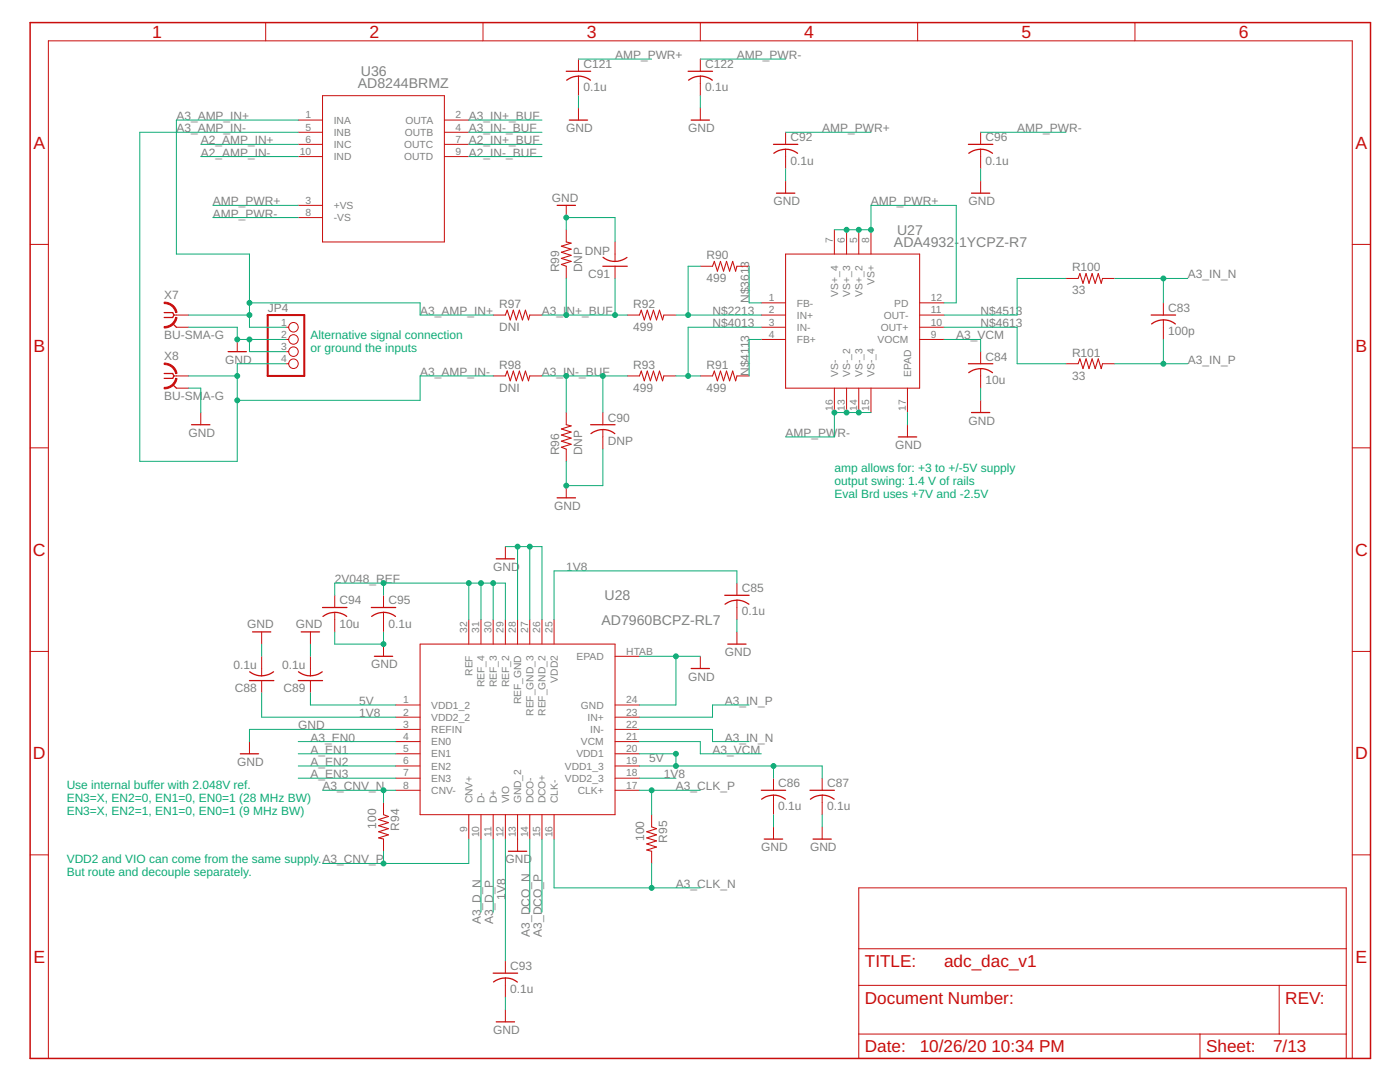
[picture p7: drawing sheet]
<svg xmlns="http://www.w3.org/2000/svg" width="279mm" height="216mm" viewBox="0 0 279 216" stroke-linecap="round" stroke-linejoin="round" font-family="sans-serif">
<g fill="none" stroke="#c90d0c" stroke-width=".2">
<path d="M53 4.5v3.6M64.4 19.1h24.3v29.2h-24.3zM96.4 4.5v3.6M115.4 11.8v2.4M115.4 15.2v3.9M139.8 4.5v3.6M139.8 11.8v2.4M139.8 15.2v3.9M183.1 4.5v3.6M226.5 4.5v3.6M59.5 24h4.9M59.5 26.4h4.9"/>
<path d="M59.5 28.8h4.9M59.5 31.2h4.9M88.7 24h4.9M88.7 26.4h4.9M88.7 28.8h4.9M88.7 31.2h4.9M115.4 21.5v2.5M139.8 21.5v2.5M156.8 26.4v2.4M156.8 29.8v3.9M156.8 36.1v2.4M195.7 26.4v2.4"/>
<path d="M195.7 29.8v3.9M195.7 36.1v2.4M6 48.8h3.7M59.5 41h4.9M59.5 43.4h4.9M113 41v2.4M113 45.8v2.5M113 53.1v2.5M122.7 48.3v3.9M122.7 53.1v2.5M139.8 53.1h2.4M147.1 53.1h2.4"/>
<path d="M156.8 50.7h26.7v26.7h-26.7zM166.5 45.8v4.9M169 45.8v4.9M171.4 45.8v4.9M173.8 45.8v4.9M212.7 55.6h2.5M220 55.6h2.5M269.9 48.8h3.6M34.7 62.9h2.9M34.7 75h2.9M35.2 65.3h2.4M35.2 77.4h2.4"/>
<path d="M47.3 67.7v2.5M57.1 65.3h.5M57.1 67.7h.5M57.1 72.6h.5M57.1 70.2h.5M98.4 62.9h2.5M98.4 75h2.5M105.7 62.9h2.5M105.7 75h2.5M125.2 62.9h2.4M125.2 75h2.4M132.5 62.9h2.4"/>
<path d="M132.5 75h2.4M139.8 75h2.4M147.1 75h2.4M151.9 60.4h4.9M151.9 62.9h4.9M151.9 65.3h4.9M151.9 67.7h4.9M166.5 77.4v4.9M169 77.4v4.9M171.4 77.4v4.9M173.8 77.4v4.9M181.1 77.4v4.9"/>
<path d="M183.5 60.4h4.9M183.5 62.9h4.9M183.5 65.3h4.9M183.5 67.7h4.9M195.7 70.2v2.4M195.7 73.6v3.8M195.7 79.9v2.4M212.7 72.6h2.5M220 72.6h2.5M232.2 60.4v2.5M232.2 63.8v3.9M6 89.4h3.7"/>
<path d="M40.1 82.3v2.5M113 82.3v2.5M113 89.6v2.5M113 96.9v2.4M120.3 82.3v2.5M120.3 85.7v3.9M181.1 84.8v2.4M269.9 89.4h3.6M66.8 118.8v2.4M76.5 118.8v2.4M100.9 109.1v2.4M147.1 116.4v2.4"/>
<path d="M147.1 119.8v3.9M6 130h3.7M52.2 126.1v2.4M52.2 131v3.9M52.2 135.8v2.4M62 126.1v2.4M62 131v3.9M62 135.8v2.4M66.8 122.2v3.9M76.5 122.2v3.9M76.5 128.5v2.5M83.8 128.5h38.9v34.1h-38.9z"/>
<path d="M93.6 123.7v4.8M96 123.7v4.8M98.4 123.7v4.8M100.9 123.7v4.8M103.3 123.7v4.8M105.7 123.7v4.8M108.2 123.7v4.8M110.6 123.7v4.8M122.7 131h4.9M139.8 131v2.4M147.1 126.1v2.4M269.9 130h3.6"/>
<path d="M49.8 148v2.4M79 140.7h4.8M79 143.1h4.8M79 145.5h4.8M79 148h4.8M79 150.4h4.8M79 152.8h4.8M79 155.3h4.8M79 157.7h4.8M122.7 140.7h4.9M122.7 143.1h4.9M122.7 145.5h4.9"/>
<path d="M122.7 148h4.9M122.7 150.4h4.9M122.7 152.8h4.9M122.7 155.3h4.9M122.7 157.7h4.9M154.4 155.3v2.4M154.4 158.7v3.9M164.1 155.3v2.4M164.1 158.7v3.9M6 170.6h3.7M76.5 160.1v2.5M76.5 167.4v2.5"/>
<path d="M93.6 162.6v4.8M96 162.6v4.8M98.4 162.6v4.8M100.9 162.6v4.8M103.3 162.6v7.3M105.7 162.6v4.8M108.2 162.6v4.8M110.6 162.6v4.8M130 162.6v2.4M130 169.9v2.4M154.4 165v2.4M164.1 165v2.4"/>
<path d="M171.4 177.2h97.3v34h-97.3zM269.9 170.6h3.6M100.9 191.7v2.5M100.9 195.2v3.9M171.4 196.6h97.3M171.4 189.3h97.3M255.3 196.6v9.7M9.7 211.2v-203.1h260.2v203.1M100.9 201.5v2.4M171.4 206.3h97.3M239.5 206.3v4.9"/>
<circle cx="58.6" cy="70.2" r=".95"/>
<circle cx="58.6" cy="67.7" r=".95"/>
<circle cx="58.6" cy="65.3" r=".95"/>
<circle cx="58.6" cy="72.6" r=".95"/>
</g>
<g fill="none" stroke="#c90d0c" stroke-width=".25">
<path d="M113 14.2h4.9M115.4 15.2l1.1 .1 1.3 .7M115.4 15.2l-1 .1-1.3 .7M137.3 14.2h4.9M139.8 15.2l1 .1 1.4 .7M139.8 15.2l-1 .1-1.4 .7M113.6 24h3.7M137.9 24h3.7M154.4 28.8h4.8M154.4 30.6a3.9 3.9 0 0 1 4.8 0M155 38.5h3.6M193.3 28.8h4.8"/>
<path d="M193.3 30.6a3.9 3.9 0 0 1 4.8 0M193.9 38.5h3.6M111.2 41h3.7M120.3 53.1h4.9M120.4 51.4l1.3 .6 1 .2M125.1 51.4l-1.4 .6-1 .2M32.8 62.4h1.7l.2 .5-.2 .5h-1.7M32.8 74.5h1.7l.2 .5-.2 .5h-1.7M34.5 64.6l.7 .7M34.5 76.7l.7 .7M45.5 70.2h3.7M193.3 72.6h4.8"/>
<path d="M193.3 74.4a3.9 3.9 0 0 1 4.8 0M229.7 62.9h4.9M232.2 63.8l1 .1 1.4 .7M232.2 63.8l-1 .2-1.4 .6M38.2 84.8h3.7M111.2 99.3h3.7M117.9 84.8h4.8M117.9 86.5a3.8 3.8 0 0 1 4.8 0M179.3 87.2h3.6M193.9 82.3h3.6M99 111.5h3.7M144.6 118.8h4.9"/>
<path d="M49.8 135.8h4.9M49.8 134a3.9 3.9 0 0 0 4.8 0M50.4 126.1h3.6M59.5 135.8h4.9M59.6 134a3.9 3.9 0 0 0 4.7 0M60.1 126.1h3.7M64.4 121.2h4.8M64.5 123a3.8 3.8 0 0 1 4.7 0M74.1 121.2h4.9M74.2 123a3.8 3.8 0 0 1 4.7 0M74.7 131h3.7M137.9 133.4h3.7"/>
<path d="M144.7 120.6a3.8 3.8 0 0 1 4.8 0M145.2 128.5h3.7M48 150.4h3.6M151.9 157.7h4.9M152 159.5a3.9 3.9 0 0 1 4.7 0M161.6 157.7h4.9M161.7 159.5a3.9 3.9 0 0 1 4.8 0M101.5 169.9h3.6M152.5 167.4h3.7M162.3 167.4h3.6M98.4 194.2h4.9M100.9 195.1l1 .2 1.4 .7"/>
<path d="M100.9 195.2l-1.1 .1-1.3 .6M99 203.9h3.7"/>
</g>
<path d="M113 48.3l1 .2-2 .6 2 .6-2 .6 2 .6-2 .7 2 .6-2 .6 1 .3M142.2 53.1l.4-.9 .6 1.9 .6-1.9 .6 1.9 .6-1.9 .6 1.9 .6-1.9 .6 1.9 .3-1M215.2 55.6l.3-1 .6 1.9 .6-1.9 .6 1.9 .7-1.9 .6 1.9 .6-1.9 .6 1.9 .2-.9M100.9 62.9l.3-1 .6 1.9 .6-1.9 .6 1.9 .7-1.9 .6 1.9 .6-1.9 .6 1.9 .2-.9M100.9 75l.3-1 .6 2 .6-2 .6 2 .7-2 .6 2 .6-2 .6 2 .2-1M127.6 62.9l.4-1 .6 1.9 .6-1.9 .6 1.9 .6-1.9 .6 1.9 .6-1.9 .6 1.9 .3-.9M127.6 75l.4-1 .6 2 .6-2 .6 2 .6-2 .6 2 .6-2 .6 2 .3-1M142.2 75l.4-1 .6 2 .6-2 .6 2 .6-2 .6 2 .6-2 .6 2 .3-1M215.2 72.6l.3-1 .6 2 .6-2 .6 2 .7-2 .6 2 .6-2 .6 2 .2-1M113 84.8l1 .2-2 .6 2 .6-2 .6 2 .6-2 .6 2 .6-2 .6 1 .4M76.5 162.6l1 .3-1.9 .6 1.9 .6-1.9 .7 1.9 .6-1.9 .6 1.9 .6-1.9 .6 .9 .2M130 165l1 .4-1.9 .6 1.9 .6-1.9 .6 1.9 .6-1.9 .6 1.9 .6-1.9 .6 .9 .3" fill="none" stroke="#c90d0c" stroke-width=".21"/>
<g fill="#c90d0c" stroke="#c90d0c" stroke-width=".2">
<path d="M32.8 60.3a2.53 2.53 0 0 1 2.5 2l-.2 .1a2.29 2.29 0 0 0-2.3-1.8z" fill-rule="evenodd"/>
<path d="M32.8 65.2a2.28 2.28 0 0 0 2.3-1.9l.2 .1a2.53 2.53 0 0 1-2.5 2z" fill-rule="evenodd"/>
<path d="M32.8 72.5a2.53 2.53 0 0 1 2.5 2l-.2 .1a2.28 2.28 0 0 0-2.3-1.9z" fill-rule="evenodd"/>
<path d="M32.8 77.3a2.24 2.24 0 0 0 2.3-1.8h.2a2.49 2.49 0 0 1-2.5 2.1z" fill-rule="evenodd"/>
</g>
<path d="M6 4.5h267.5v206.7h-267.5z" fill="none" stroke="#c90d0c" stroke-width=".3"/>
<path d="M53.4 62.9h7.3v12.1h-7.3z" fill="none" stroke="#c90d0c" stroke-width=".4"/>
<g fill="none" stroke="#0dab76" stroke-width=".2">
<path d="M115.4 11.8h14.6M115.4 19.1v2.4M139.8 11.8h17M139.8 19.1v2.4M40.1 28.8h19.4M40.1 31.2h19.4M59.5 26.4h-31.6v65.7h19.4v-19.5h9.8M59.5 24h-24.3v26.7h14.6v14.6h7.3M93.6 26.4h14.6M93.6 24h14.6M93.6 28.8h14.6M93.6 31.2h14.6"/>
<path d="M156.8 26.4h17M156.8 33.7v2.4M195.7 26.4h17M195.7 33.7v2.4M42.5 41h17M42.5 43.4h17M113 45.8v-2.4h9.7v4.9M113 55.6v7.3M122.7 55.6v7.3M139.8 53.1h-2.5v9.8M149.5 53.1v7.3h2.4M166.5 45.8h7.3v-4.8h17v19.4h-2.4"/>
<path d="M212.7 55.6h-9.7v7.3h-14.6M222.5 55.6h14.5M232.2 55.6v4.8M37.6 77.4h2.5v4.9M37.6 65.3h9.7v2.4h9.8M37.6 62.9h12.2M37.6 75h9.7M49.8 60.4h34v2.5h14.6M49.8 67.7v2.5h7.3M98.4 75h-14.6v4.9h-36.5M108.2 62.9h17M108.2 75h17"/>
<path d="M113 75v7.3M120.3 75v7.3M134.9 62.9h17M134.9 75h4.9M151.9 67.7h-2.4v7.3M151.9 65.3h-14.6v9.7M188.4 67.7h7.3v2.5M188.4 65.3h14.6v7.3h9.7M195.7 77.4v2.5M222.5 72.6h14.5M232.2 67.7v4.9M120.3 89.6v7.3h-7.3v-4.8"/>
<path d="M173.8 82.3h-7.3v4.9h-9.7M181.1 82.3v2.5M66.8 118.8v-2.4h34.1v7.3M76.5 116.4v2.4M93.6 116.4v7.3M96 116.4v7.3M98.4 116.4v7.3M100.9 109.1h7.3v14.6M103.3 109.1v14.6M105.7 109.1v14.6M147.1 116.4v-2.5h-36.5v9.8M52.2 128.5v2.5"/>
<path d="M52.2 138.2v4.9h26.8M62 128.5v2.5M62 138.2v2.5h17M66.8 126.1v2.4h9.7v-2.4M127.6 131h12.2M134.9 131v9.7h-7.3M147.1 123.7v2.4M59.5 152.8h19.5M59.5 150.4h19.5M59.5 155.3h19.5M59.5 148h19.5M64.4 157.7h14.6"/>
<path d="M76.5 157.7v2.4M79 145.5h-29.2v2.5M127.6 152.8h36.5v2.5M127.6 150.4h7.3v2.4M127.6 148h12.2v2.4h12.1M127.6 155.3h7.3M127.6 145.5h14.6v2.5h7.3M127.6 157.7h12.2M130 157.7v4.9M149.5 140.7h-7.3v2.4h-14.6M154.4 152.8v2.5M76.5 169.9v2.4"/>
<path d="M93.6 167.4v4.9h-29.2M96 167.4v14.6M98.4 167.4v14.6M100.9 167.4v24.3M105.7 167.4v14.6M108.2 167.4v14.6M110.6 167.4v9.8h29.2M130 172.3v4.9M154.4 162.6v2.4M164.1 162.6v2.4M100.9 199.1v2.4"/>
</g>
<g fill="#0dab76" stroke="#0dab76" stroke-width=".2">
<circle cx="134.9" cy="150.4" r=".49"/>
<circle cx="134.9" cy="152.8" r=".49"/>
<circle cx="154.4" cy="152.8" r=".49"/>
<circle cx="169" cy="45.8" r=".49"/>
<circle cx="171.4" cy="45.8" r=".49"/>
<circle cx="173.8" cy="45.8" r=".49"/>
<circle cx="98.4" cy="116.4" r=".49"/>
<circle cx="96" cy="116.4" r=".49"/>
<circle cx="93.6" cy="116.4" r=".49"/>
<circle cx="76.5" cy="116.4" r=".49"/>
<circle cx="76.5" cy="128.5" r=".49"/>
<circle cx="103.3" cy="109.1" r=".49"/>
<circle cx="105.7" cy="109.1" r=".49"/>
<circle cx="134.9" cy="131" r=".49"/>
<circle cx="113" cy="96.9" r=".49"/>
<circle cx="113" cy="43.4" r=".49"/>
<circle cx="47.3" cy="67.7" r=".49"/>
<circle cx="49.8" cy="67.7" r=".49"/>
<circle cx="169" cy="82.3" r=".49"/>
<circle cx="171.4" cy="82.3" r=".49"/>
<circle cx="166.5" cy="82.3" r=".49"/>
<circle cx="49.8" cy="62.9" r=".49"/>
<circle cx="49.8" cy="60.4" r=".49"/>
<circle cx="47.3" cy="75" r=".49"/>
<circle cx="47.3" cy="79.9" r=".49"/>
<circle cx="137.3" cy="75" r=".49"/>
<circle cx="137.3" cy="62.9" r=".49"/>
<circle cx="120.3" cy="75" r=".49"/>
<circle cx="113" cy="75" r=".49"/>
<circle cx="122.7" cy="62.9" r=".49"/>
<circle cx="113" cy="62.9" r=".49"/>
<circle cx="76.5" cy="157.7" r=".49"/>
<circle cx="76.5" cy="172.3" r=".49"/>
<circle cx="130" cy="177.2" r=".49"/>
<circle cx="130" cy="157.7" r=".49"/>
<circle cx="232.2" cy="72.6" r=".49"/>
<circle cx="232.2" cy="55.6" r=".49"/>
</g>
<g font-size="3.5" fill="#c90d0c">
<text x="30.4" y="7.6">1</text>
<text x="73.7" y="7.6">2</text>
<text x="117.1" y="7.6">3</text>
<text x="160.5" y="7.6">4</text>
<text x="203.8" y="7.6">5</text>
<text x="247.2" y="7.6">6</text>
<text x="6.7" y="29.7">A</text>
<text x="270.5" y="29.7">A</text>
<text x="6.7" y="70.3">B</text>
<text x="270.5" y="70.3">B</text>
<text x="6.6" y="110.9">C</text>
<text x="270.4" y="110.9">C</text>
<text x="6.6" y="151.5">D</text>
<text x="270.4" y="151.5">D</text>
<text x="6.7" y="192.1">E</text>
<text x="270.5" y="192.1">E</text>
</g>
<g font-size="3.4" fill="#c90d0c">
<text x="172.6" y="193">TITLE:</text>
<text x="188.4" y="193">adc_dac_v1</text>
<text x="172.6" y="200.3">Document Number:</text>
<text x="256.5" y="200.3">REV:</text>
<text x="172.6" y="210">Date:</text>
<text x="183.5" y="210">10/26/20</text>
<text x="197.8" y="210">10:34 PM</text>
<text x="240.7" y="210">Sheet:</text>
<text x="254.1" y="210">7/13</text>
</g>
<g font-size="2.8" fill="#808080">
<text x="71.4" y="17.7">AD8244BRMZ</text>
<text x="72" y="15.2">U36</text>
<text x="179" y="46.8">U27</text>
<text x="178.4" y="49.3">ADA4932-</text>
<text x="191.4" y="49.3">1YCPZ-R7</text>
<text x="120.7" y="119.8">U28</text>
<text x="120" y="124.7">AD7960BCPZ-RL7</text>
</g>
<g font-size="2.4" fill="#808080">
<text x="122.7" y="11.8">AMP_PWR+</text>
<text x="147.1" y="11.8">AMP_PWR-</text>
<text x="116.4" y="13.6">C121</text>
<text x="140.7" y="13.6">C122</text>
<text x="35.2" y="24">A3_AMP_IN+</text>
<text x="93.6" y="24">A3_IN+_BUF</text>
<text x="116.4" y="18.2">0.1u</text>
<text x="140.7" y="18.2">0.1u</text>
<text x="35.2" y="26.4">A3_AMP_IN-</text>
<text x="40.1" y="28.8">A2_AMP_IN+</text>
<text x="93.6" y="26.4">A3_IN-_BUF</text>
<text x="93.6" y="28.8">A2_IN+_BUF</text>
<text x="113" y="26.4">GND</text>
<text x="137.3" y="26.4">GND</text>
<text x="157.8" y="28.2">C92</text>
<text x="164.1" y="26.4">AMP_PWR+</text>
<text x="196.7" y="28.2">C96</text>
<text x="203" y="26.4">AMP_PWR-</text>
<text x="40.1" y="31.2">A2_AMP_IN-</text>
<text x="93.6" y="31.2">A2_IN-_BUF</text>
<text x="157.8" y="32.8">0.1u</text>
<text x="196.7" y="32.8">0.1u</text>
<text x="42.5" y="41">AMP_PWR+</text>
<text x="110.1" y="40.2">GND</text>
<text x="154.4" y="41">GND</text>
<text x="173.8" y="41">AMP_PWR+</text>
<text x="193.3" y="41">GND</text>
<text x="42.5" y="43.4">AMP_PWR-</text>
<text x="116.7" y="50.8">DNP</text>
<text x="141" y="51.7">R90</text>
<text x="32.8" y="59.7">X7</text>
<text x="111.6" y="54.4" transform="rotate(-90 111.6 54.4)">R99</text>
<text x="116.2" y="54.4" transform="rotate(-90 116.2 54.4)">DNP</text>
<text x="117.4" y="55.4">C91</text>
<text x="141" y="56.3">499</text>
<text x="213.9" y="58.7">33</text>
<text x="213.9" y="54.1">R100</text>
<text x="237" y="55.6">A3_IN_N</text>
<text x="53.4" y="62.3">JP4</text>
<text x="83.8" y="62.9">A3_AMP_IN+</text>
<text x="99.6" y="61.4">R97</text>
<text x="108.2" y="62.9">A3_I</text>
<text x="113.1" y="62.9">N+_BUF</text>
<text x="126.4" y="61.4">R92</text>
<text x="142.2" y="65.3">N$4013</text>
<text x="142.2" y="62.9">N$2213</text>
<text x="149.5" y="60.4" transform="rotate(-90 149.5 60.4)">N$3613</text>
<text x="195.7" y="62.9">N$4513</text>
<text x="195.7" y="65.3">N$4613</text>
<text x="233.2" y="62.3">C83</text>
<text x="32.8" y="67.7">BU-SMA-G</text>
<text x="32.8" y="71.9">X8</text>
<text x="99.6" y="66">DNI</text>
<text x="126.4" y="66">499</text>
<text x="190.8" y="67.7">A3_VCM</text>
<text x="196.7" y="72">C84</text>
<text x="213.9" y="71.2">R101</text>
<text x="233.2" y="66.9">100p</text>
<text x="44.9" y="72.6">GND</text>
<text x="83.8" y="75">A3_AMP_IN-</text>
<text x="99.6" y="73.6">R98</text>
<text x="108.2" y="75">A3_I</text>
<text x="113.1" y="75">N-_BUF</text>
<text x="126.4" y="73.6">R93</text>
<text x="141" y="73.6">R91</text>
<text x="149.5" y="75" transform="rotate(-90 149.5 75)">N$4113</text>
<text x="196.7" y="76.6">10u</text>
<text x="213.9" y="75.8">33</text>
<text x="237" y="72.6">A3_IN_P</text>
<text x="32.8" y="79.9">BU-SM</text>
<text x="40.5" y="79.9">A-G</text>
<text x="99.6" y="78.2">DNI</text>
<text x="126.4" y="78.2">499</text>
<text x="141" y="78.2">499</text>
<text x="37.6" y="87.2">GND</text>
<text x="121.3" y="88.8">DNP</text>
<text x="121.3" y="84.1">C90</text>
<text x="156.8" y="87.2">AMP_PW</text>
<text x="167.2" y="87.2">R-</text>
<text x="178.7" y="89.6">GND</text>
<text x="193.3" y="84.7">GND</text>
<text x="111.6" y="90.8" transform="rotate(-90 111.6 90.8)">R96</text>
<text x="116.2" y="90.8" transform="rotate(-90 116.2 90.8)">DNP</text>
<text x="110.6" y="101.8">GND</text>
<text x="98.4" y="113.9">GND</text>
<text x="113" y="113.9">1V8</text>
<text x="66.8" y="116.4">2V048_R</text>
<text x="76.8" y="116.4">EF</text>
<text x="148" y="118.2">C85</text>
<text x="49.3" y="125.3">GND</text>
<text x="59.1" y="125.3">GND</text>
<text x="67.8" y="125.2">10u</text>
<text x="67.8" y="120.6">C94</text>
<text x="77.5" y="125.2">0.1u</text>
<text x="77.5" y="120.6">C95</text>
<text x="148" y="122.8">0.1u</text>
<text x="144.6" y="131">GND</text>
<text x="46.6" y="133.5">0.1u</text>
<text x="56.3" y="133.5">0.1u</text>
<text x="74.1" y="133.4">GND</text>
<text x="137.3" y="135.8">GND</text>
<text x="46.9" y="138.1">C88</text>
<text x="56.6" y="138.1">C89</text>
<text x="71.7" y="140.7">5V</text>
<text x="71.7" y="143.1">1V8</text>
<text x="144.6" y="140.7">A3_IN_P</text>
<text x="59.5" y="145.5">GND</text>
<text x="61.9" y="148">A3_EN0</text>
<text x="144.6" y="148">A3_IN_N</text>
<text x="47.4" y="152.8">GND</text>
<text x="61.9" y="150.4">A_EN1</text>
<text x="61.9" y="152.8">A_EN2</text>
<text x="61.9" y="155.3">A_EN3</text>
<text x="129.6" y="152.1">5V</text>
<text x="132.5" y="155.3">1V8</text>
<text x="142.2" y="150.4">A3_VCM</text>
<text x="64.4" y="157.7">A3_CNV_N</text>
<text x="134.9" y="157.7">A3_CLK_P</text>
<text x="155.3" y="161.7">0.1u</text>
<text x="155.3" y="157.1">C86</text>
<text x="165.1" y="161.7">0.1u</text>
<text x="165.1" y="157.1">C87</text>
<text x="75.1" y="165.3" transform="rotate(-90 75.1 165.3)">100</text>
<text x="79.7" y="165.7" transform="rotate(-90 79.7 165.7)">R94</text>
<text x="128.6" y="167.8" transform="rotate(-90 128.6 167.8)">100</text>
<text x="100.9" y="172.3">GND</text>
<text x="133.2" y="168.2" transform="rotate(-90 133.2 168.2)">R95</text>
<text x="151.9" y="169.9">GND</text>
<text x="161.7" y="169.9">GND</text>
<text x="100.9" y="179.6" transform="rotate(-90 100.9 179.6)">1V8</text>
<text x="134.9" y="177.2">A3_CLK_N</text>
<text x="96" y="184.5" transform="rotate(-90 96 184.5)">A3_D_N</text>
<text x="98.4" y="184.5" transform="rotate(-90 98.4 184.5)">A3_D_P</text>
<text x="105.7" y="186.9" transform="rotate(-90 105.7 186.9)">A3_DCO_N</text>
<text x="108.2" y="186.9" transform="rotate(-90 108.2 186.9)">A3_DCO_P</text>
<text x="101.8" y="193.6">C93</text>
<text x="101.8" y="198.2">0.1u</text>
<text x="98.4" y="206.3">GND</text>
</g>
<g font-size="2.4" fill="#0dab76">
<text x="61.9" y="67.6">Alternative signal connection</text>
<text x="61.9" y="70.2">or ground the inputs</text>
<text x="166.5" y="94.2">amp allows for: +3 to +/-5V supply</text>
<text x="166.5" y="96.8">output swing: 1.4 V of rails</text>
<text x="166.5" y="99.3">Eval Brd uses +7V and -2.5V</text>
<text x="13.3" y="157.4">Use internal buffer with 2.048V ref.</text>
<text x="13.3" y="160">EN3=X, EN2=0, EN1=0, EN0=1 (28 MHz BW)</text>
<text x="13.3" y="162.6">EN3=X, EN2=1, EN1=0, EN0=1 (9 MHz BW)</text>
<text x="13.3" y="172.2">VDD2 and VIO can come from the same supply.A3_CNV_P</text>
<text x="13.3" y="174.7">But route and decouple separately.</text>
</g>
<g font-size="2.1" fill="#808080">
<text x="61" y="23.6">1</text>
<text x="90.9" y="23.6">2</text>
<text x="61" y="26">5</text>
<text x="61" y="28.5">6</text>
<text x="66.6" y="24.7">INA</text>
<text x="66.6" y="27.1">INB</text>
<text x="66.6" y="29.5">INC</text>
<text x="80.6" y="29.5">OUTC</text>
<text x="80.8" y="27.1">OUTB</text>
<text x="80.9" y="24.7">OUTA</text>
<text x="90.9" y="26">4</text>
<text x="90.9" y="28.5">7</text>
<text x="59.9" y="30.9">10</text>
<text x="66.6" y="32">IND</text>
<text x="80.6" y="32">OUTD</text>
<text x="90.9" y="30.9">9</text>
<text x="61" y="40.6">3</text>
<text x="66.6" y="41.7">+VS</text>
<text x="61" y="43.1">8</text>
<text x="66.6" y="44.1">-VS</text>
<text x="166.2" y="48.5" transform="rotate(-90 166.2 48.5)">7</text>
<text x="168.6" y="48.5" transform="rotate(-90 168.6 48.5)">6</text>
<text x="171" y="48.5" transform="rotate(-90 171 48.5)">5</text>
<text x="173.5" y="48.5" transform="rotate(-90 173.5 48.5)">8</text>
<text x="167.3" y="59.2" transform="rotate(-90 167.3 59.2)">VS+_4</text>
<text x="169.7" y="59.2" transform="rotate(-90 169.7 59.2)">VS+_3</text>
<text x="172.1" y="59.2" transform="rotate(-90 172.1 59.2)">VS+_2</text>
<text x="174.5" y="56.9" transform="rotate(-90 174.5 56.9)">VS+</text>
<text x="56.1" y="65">1</text>
<text x="153.4" y="60.1">1</text>
<text x="153.4" y="62.5">2</text>
<text x="153.4" y="65">3</text>
<text x="159" y="61.2">FB-</text>
<text x="159" y="63.6">IN+</text>
<text x="176.4" y="63.6">OUT-</text>
<text x="178.4" y="61.2">PD</text>
<text x="185.8" y="65">10</text>
<text x="185.8" y="62.5">11</text>
<text x="185.8" y="60.1">12</text>
<text x="56.1" y="67.4">2</text>
<text x="56.1" y="69.8">3</text>
<text x="153.4" y="67.4">4</text>
<text x="159" y="66">IN-</text>
<text x="159" y="68.5">FB+</text>
<text x="175.1" y="68.5">VOCM</text>
<text x="175.8" y="66">OUT+</text>
<text x="185.8" y="67.4">9</text>
<text x="56.1" y="72.2">4</text>
<text x="167.2" y="75.2" transform="rotate(-90 167.2 75.2)">VS-</text>
<text x="169.7" y="75.2" transform="rotate(-90 169.7 75.2)">VS-_2</text>
<text x="172.1" y="75.2" transform="rotate(-90 172.1 75.2)">VS-_3</text>
<text x="174.5" y="75.2" transform="rotate(-90 174.5 75.2)">VS-_4</text>
<text x="181.8" y="75.2" transform="rotate(-90 181.8 75.2)">EPAD</text>
<text x="166.2" y="82" transform="rotate(-90 166.2 82)">16</text>
<text x="168.6" y="82" transform="rotate(-90 168.6 82)">13</text>
<text x="171" y="82" transform="rotate(-90 171 82)">14</text>
<text x="173.5" y="82" transform="rotate(-90 173.5 82)">15</text>
<text x="180.8" y="82" transform="rotate(-90 180.8 82)">17</text>
<text x="93.2" y="126.3" transform="rotate(-90 93.2 126.3)">32</text>
<text x="95.7" y="126.3" transform="rotate(-90 95.7 126.3)">31</text>
<text x="98.1" y="126.3" transform="rotate(-90 98.1 126.3)">30</text>
<text x="100.5" y="126.3" transform="rotate(-90 100.5 126.3)">29</text>
<text x="102.9" y="126.3" transform="rotate(-90 102.9 126.3)">28</text>
<text x="105.4" y="126.3" transform="rotate(-90 105.4 126.3)">27</text>
<text x="107.8" y="126.3" transform="rotate(-90 107.8 126.3)">26</text>
<text x="110.2" y="126.3" transform="rotate(-90 110.2 126.3)">25</text>
<text x="115.1" y="131.7">EPAD</text>
<text x="125" y="130.6">HTAB</text>
<text x="94.3" y="134.9" transform="rotate(-90 94.3 134.9)">REF</text>
<text x="96.7" y="137.1" transform="rotate(-90 96.7 137.1)">REF_4</text>
<text x="99.2" y="137.1" transform="rotate(-90 99.2 137.1)">REF_3</text>
<text x="101.6" y="137.1" transform="rotate(-90 101.6 137.1)">REF_2</text>
<text x="111.3" y="136.2" transform="rotate(-90 111.3 136.2)">VDD2</text>
<text x="80.5" y="140.3">1</text>
<text x="80.5" y="142.8">2</text>
<text x="86.1" y="141.4">VDD1_2</text>
<text x="86.1" y="143.8">VDD2_2</text>
<text x="104" y="140.6" transform="rotate(-90 104 140.6)">REF_GND</text>
<text x="106.5" y="142.8" transform="rotate(-90 106.5 142.8)">REF_GND_3</text>
<text x="108.9" y="142.8" transform="rotate(-90 108.9 142.8)">REF_GND_2</text>
<text x="115.9" y="141.4">GND</text>
<text x="117.2" y="143.8">IN+</text>
<text x="125" y="142.8">23</text>
<text x="125" y="140.3">24</text>
<text x="80.5" y="145.2">3</text>
<text x="80.5" y="147.6">4</text>
<text x="86.1" y="146.3">REFIN</text>
<text x="86.1" y="148.7">EN0</text>
<text x="115.9" y="148.7">VCM</text>
<text x="117.8" y="146.3">IN-</text>
<text x="125" y="147.6">21</text>
<text x="125" y="145.2">22</text>
<text x="80.5" y="150.1">5</text>
<text x="80.5" y="152.5">6</text>
<text x="80.5" y="154.9">7</text>
<text x="86.1" y="151.1">EN1</text>
<text x="86.1" y="153.6">EN2</text>
<text x="86.1" y="156">EN3</text>
<text x="112.7" y="153.6">VDD1_3</text>
<text x="115" y="151.1">VDD1</text>
<text x="125" y="154.9">18</text>
<text x="125" y="152.5">19</text>
<text x="125" y="150.1">20</text>
<text x="80.5" y="157.4">8</text>
<text x="86.1" y="158.4">CNV-</text>
<text x="94.3" y="160.3" transform="rotate(-90 94.3 160.3)">CNV+</text>
<text x="96.7" y="160.3" transform="rotate(-90 96.7 160.3)">D-</text>
<text x="99.2" y="160.3" transform="rotate(-90 99.2 160.3)">D+</text>
<text x="101.6" y="160.3" transform="rotate(-90 101.6 160.3)">VIO</text>
<text x="104" y="160.3" transform="rotate(-90 104 160.3)">GND_2</text>
<text x="106.5" y="160.3" transform="rotate(-90 106.5 160.3)">DCO-</text>
<text x="108.9" y="160.3" transform="rotate(-90 108.9 160.3)">DCO+</text>
<text x="111.3" y="160.3" transform="rotate(-90 111.3 160.3)">CLK-</text>
<text x="112.7" y="156">VDD2_3</text>
<text x="115.3" y="158.4">CLK+</text>
<text x="125" y="157.4">17</text>
<text x="93.2" y="165.9" transform="rotate(-90 93.2 165.9)">9</text>
<text x="95.7" y="167.1" transform="rotate(-90 95.7 167.1)">10</text>
<text x="98.1" y="166.9" transform="rotate(-90 98.1 166.9)">11</text>
<text x="100.5" y="167.1" transform="rotate(-90 100.5 167.1)">12</text>
<text x="102.9" y="167.1" transform="rotate(-90 102.9 167.1)">13</text>
<text x="105.4" y="167.1" transform="rotate(-90 105.4 167.1)">14</text>
<text x="107.8" y="167.1" transform="rotate(-90 107.8 167.1)">15</text>
<text x="110.2" y="167.1" transform="rotate(-90 110.2 167.1)">16</text>
</g>
</svg>
